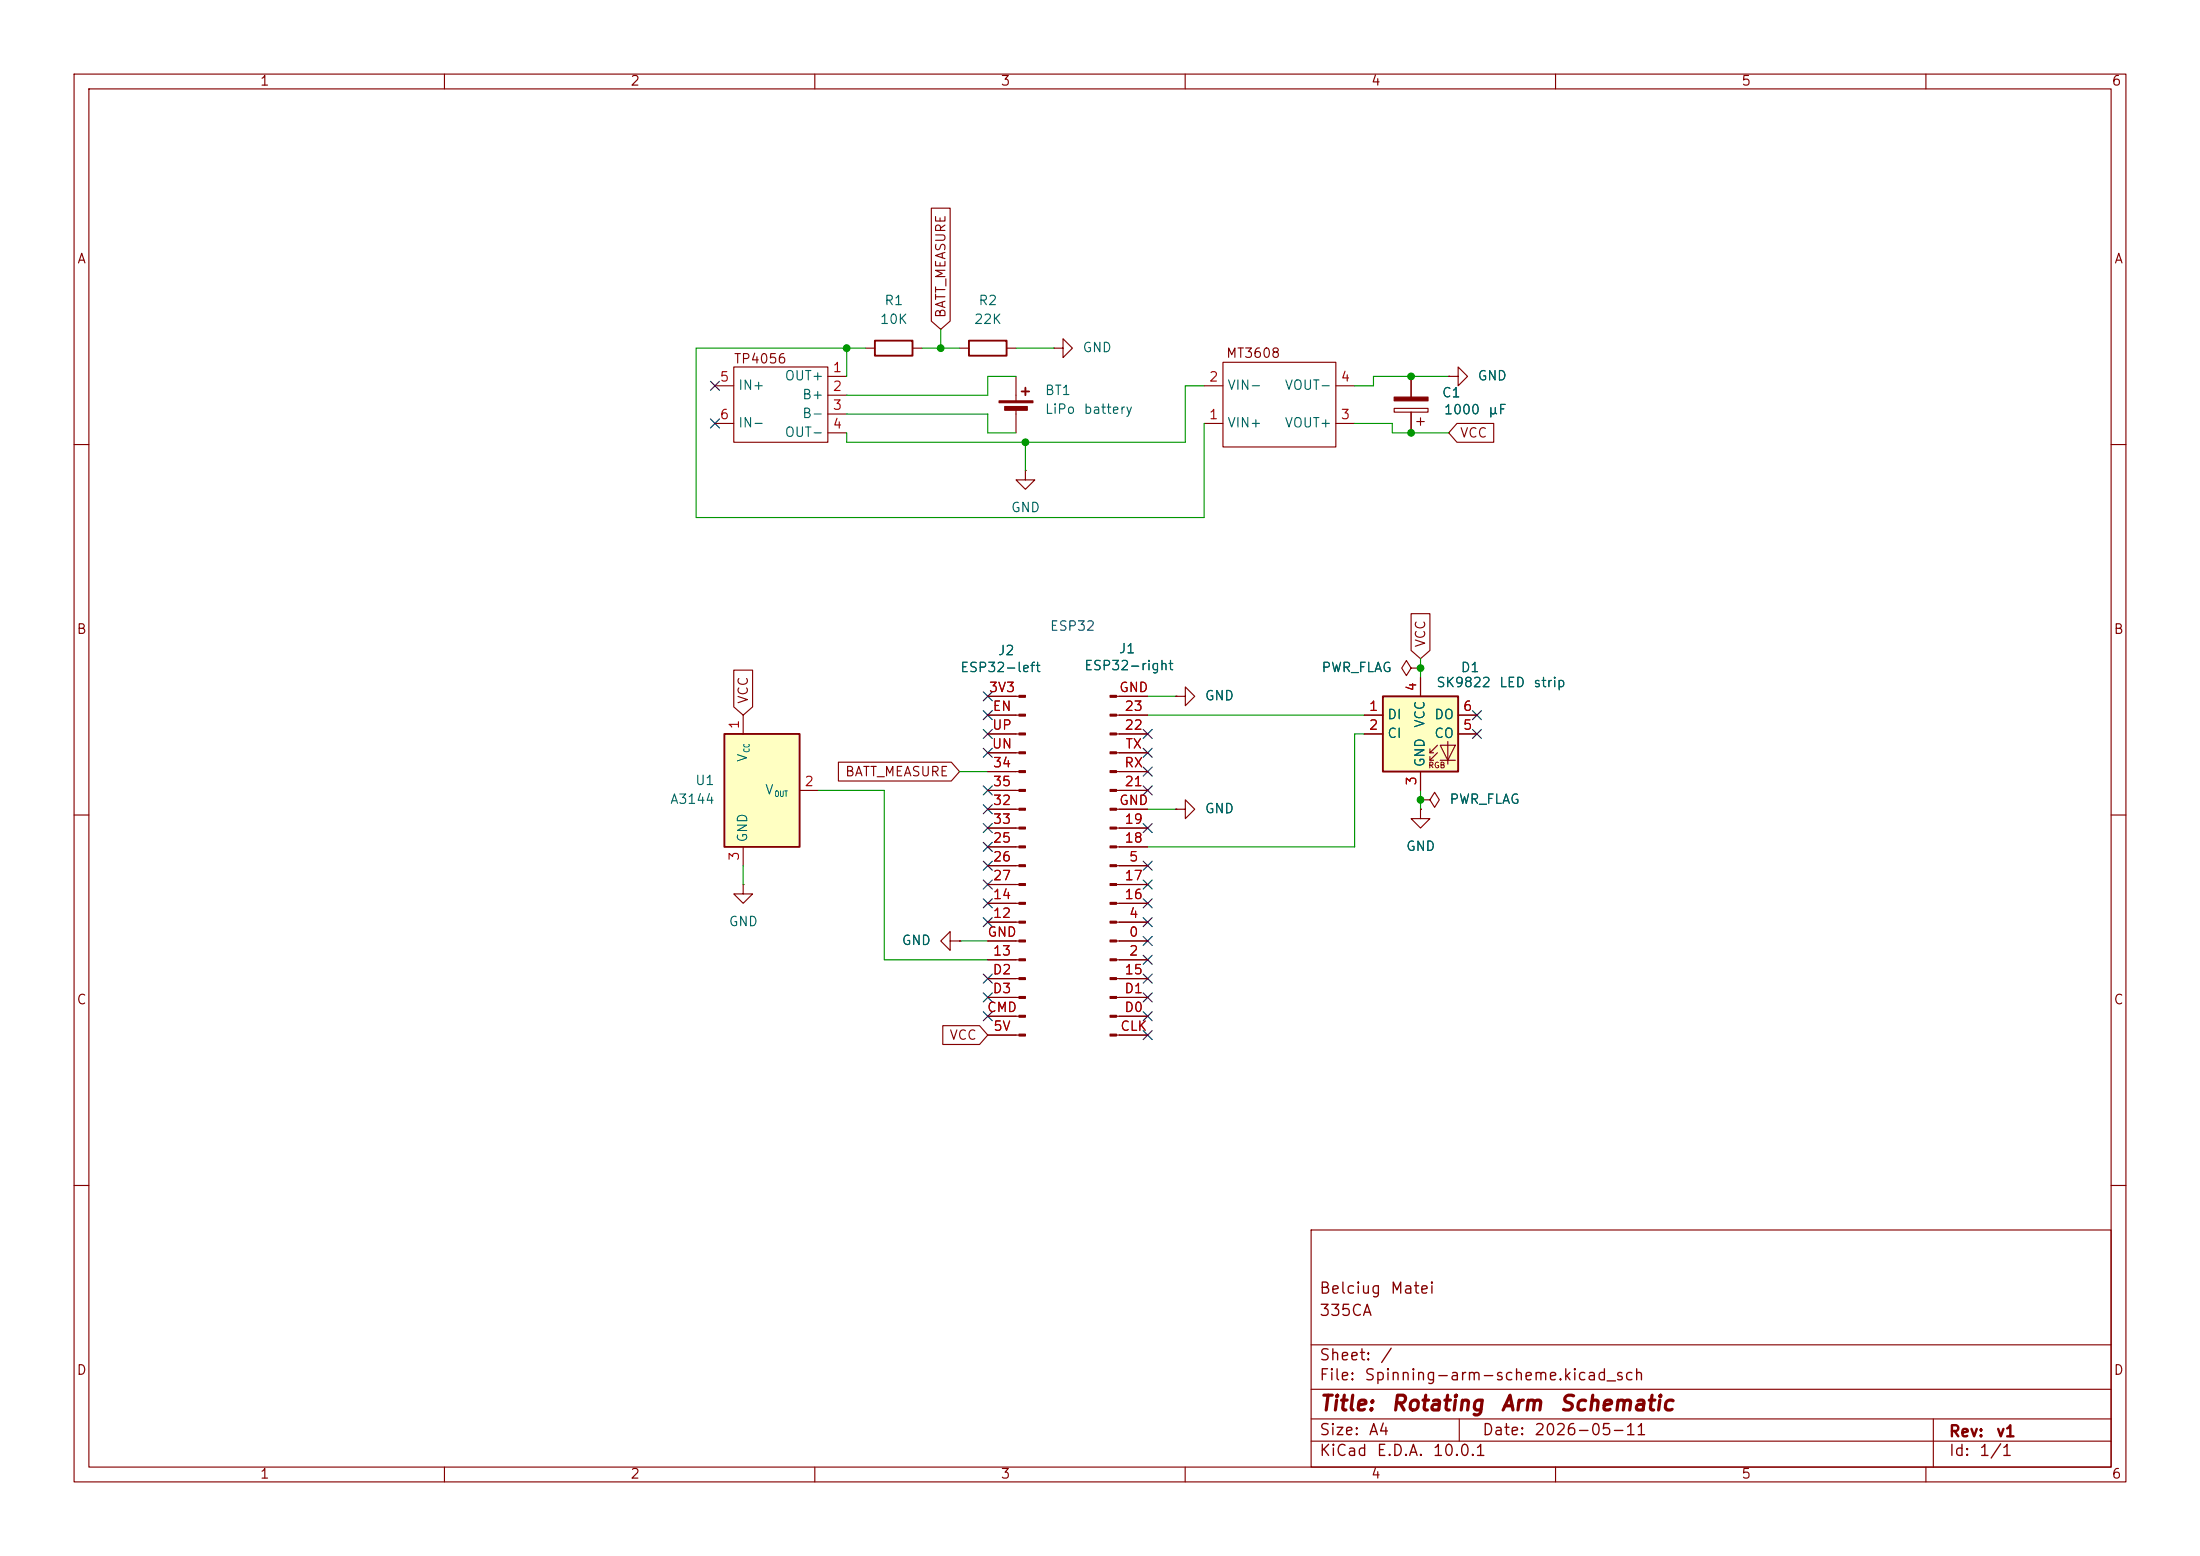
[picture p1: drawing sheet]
<svg xmlns="http://www.w3.org/2000/svg" width="297mm" height="210mm" viewBox="0 0 297 210" stroke-linecap="round" stroke-linejoin="round" font-family="sans-serif">
<g fill="none" stroke="#840000" stroke-width=".15">
<path d="M10 10h277v190h-277zM12 12h273v186h-273zM60 10v2M110 10v2M160 10v2M210 10v2M260 10v2M116.8 47h1.3M123.2 47h1.3M10 60h2M285 60h2M10 110h2"/>
<path d="M285 110h2M10 160h2M177 166h108v32h-108zM285 160h2M60 198v2M110 198v2M160 198v2M177 194.5h108M177 191.5h108M177 187.5h108M177 181.5h108M197 191.5v3"/>
<path d="M210 198v2M260 198v2M261 191.5v6.5"/>
</g>
<path d="M118.1 46h5.1v2h-5.1z" fill="none" stroke="#840000" stroke-width=".25"/>
<path d="M186.7 94h10.1v10.1h-10.1z" fill="#ffffc2"/>
<g fill="none" stroke="#840000" stroke-width=".15">
<path d="M162.6 57.2h2.5M162.6 52.1h2.5M165.1 48.9h15.2v11.4h-15.2zM180.3 57.2h2.6M180.3 52.1h2.6M184.1 96.5h2.6M184.1 99.1h2.6M191.8 91.4v2.6M196.8 96.5h2.6M196.8 99.1h2.6M191.8 109.2v1.3h1.2l-1.2 1.3-1.3-1.3h1.3M191.8 109.2h.1"/>
<path d="M191.8 104.1v2.6M193 101.6h.5M193 102.6h.5M194.1 100.6l-1.1 1v-.5M194.1 101.6l-1.1 1v-.5M194.4 100.6h2.1l-1 2zM194.4 102.6h2.1M195.5 100.1v3"/>
</g>
<path d="M186.7 94h10.1v10.1h-10.1z" fill="none" stroke="#840000" stroke-width=".25"/>
<path d="M97.8 99.1h10.1v15.2h-10.1z" fill="#ffffc2"/>
<path d="M130.8 46h5.1v2h-5.1zM137.9 52.8h1M138.4 52.3v1M97.8 99.1h10.1v15.2h-10.1z" fill="none" stroke="#840000" stroke-width=".25"/>
<g fill="none" stroke="#840000" stroke-width=".15">
<path d="M125.7 28.1h2.6v15.2l-1.3 1.2-1.3-1.2zM96.5 52.1h2.6M96.5 57.2h2.6M99.1 49.5h12.7v10.2h-12.7zM111.8 50.8h2.5M111.8 53.3h2.5M111.8 55.9h2.5M111.8 58.4h2.5M129.5 47h1.3M135.9 47h1.3M137.2 50.8v3.3M137.2 55.1v3.3"/>
<path d="M142.2 47h1.3v-1.3l1.3 1.3-1.3 1.3v-1.3M142.2 47h.1M188.2 55.1h4.6v.5h-4.6zM190.5 50.8v2.8M190.5 55.6v2.8M191.3 56.9h1M191.8 56.4v1M195.6 50.8h1.2v-1.3l1.3 1.3-1.3 1.3v-1.3M195.6 50.8h.1M196.7 57.1h5v2.6h-5l-1.1-1.3zM138.4 63.5v1.3h1.3l-1.3 1.2-1.2-1.2h1.2M138.4 63.5h.1"/>
<path d="M99.1 90.4h2.5v5l-1.3 1.1-1.2-1.1zM100.3 96.5v2.6M133.3 99.1h4.3M133.3 96.5h4.3M133.3 94h4.3M150.7 99.1h4.2M150.7 96.5h4.2M150.7 94h4.2M158.7 94h1.3v-1.3l1.3 1.3-1.3 1.3v-1.3M158.7 94h.1M184.1 99.1h2.6M184.1 96.5h2.6"/>
<path d="M190.5 82.8h2.5v5l-1.2 1.1-1.3-1.1zM190.5 90.2l-.6-1-.7 1 .7 1 .6-1h1.3M191.8 90.2h.1M191.8 91.4v2.6M196.8 99.1h2.6M196.8 96.5h2.6M100.3 119.4v1.3h1.3l-1.3 1.2-1.2-1.2h1.2M100.3 119.4h.1M100.3 114.3v2.5M107.9 106.7h2.6M113.2 102.9h15.2l1.1 1.2-1.1 1.3h-15.2zM133.3 106.7h4.3"/>
<path d="M133.3 119.4h4.3M133.3 116.8h4.3M133.3 114.3h4.3M133.3 111.8h4.3M133.3 109.2h4.3M133.3 104.1h4.3M133.3 101.6h4.3M150.7 106.7h4.2M150.7 119.4h4.2M150.7 116.8h4.2M150.7 114.3h4.2M150.7 111.8h4.2"/>
<path d="M150.7 109.2h4.2M150.7 104.1h4.2M150.7 101.6h4.2M158.7 109.2h1.3v-1.2l1.3 1.2-1.3 1.3v-1.3M158.7 109.2h.1M191.8 108h1.2l.7-1.1 .6 1.1-.6 1-.7-1M191.8 108h.1M191.8 109.2h.1M191.8 104.1v2.6M127.3 138.4h4.9l1.1 1.3-1.1 1.3h-4.9zM128.3 127v-1.3l-1.3 1.3 1.3 1.3v-1.3h1.2M129.5 127h.1"/>
<path d="M133.3 139.7h4.3M133.3 137.2h4.3M133.3 134.6h4.3M133.3 132.1h4.3M133.3 129.5h4.3M133.3 127h4.3M133.3 124.5h4.3M133.3 121.9h4.3M150.7 139.7h4.2M150.7 137.2h4.2M150.7 134.6h4.2M150.7 132.1h4.2"/>
<path d="M150.7 129.5h4.2M150.7 127h4.2M150.7 124.5h4.2M150.7 121.9h4.2"/>
</g>
<g fill="#840000" stroke="#840000" stroke-width=".15">
<path d="M137.6 139.6h.8v.2h-.8z"/>
<path d="M137.6 137h.8v.3h-.8z"/>
<path d="M137.6 134.5h.8v.2h-.8z"/>
<path d="M137.6 132h.8v.2h-.8z"/>
<path d="M137.6 129.4h.8v.3h-.8z"/>
<path d="M137.6 126.9h.8v.2h-.8z"/>
<path d="M137.6 124.3h.8v.3h-.8z"/>
<path d="M137.6 121.8h.8v.2h-.8z"/>
<path d="M137.6 119.3h.8v.2h-.8z"/>
<path d="M137.6 116.7h.8v.3h-.8z"/>
<path d="M137.6 114.2h.8v.2h-.8z"/>
<path d="M137.6 111.6h.8v.3h-.8z"/>
<path d="M137.6 109.1h.8v.2h-.8z"/>
<path d="M137.6 106.6h.8v.2h-.8z"/>
<path d="M137.6 104h.8v.3h-.8z"/>
<path d="M137.6 101.5h.8v.2h-.8z"/>
<path d="M137.6 98.9h.8v.3h-.8z"/>
<path d="M137.6 96.4h.8v.2h-.8z"/>
<path d="M137.6 93.9h.8v.2h-.8z"/>
<path d="M149.9 93.9h.8v.2h-.8z"/>
<path d="M149.9 96.4h.8v.2h-.8z"/>
<path d="M149.9 98.9h.8v.3h-.8z"/>
<path d="M149.9 101.5h.8v.2h-.8z"/>
<path d="M149.9 104h.8v.3h-.8z"/>
<path d="M149.9 106.6h.8v.2h-.8z"/>
<path d="M149.9 109.1h.8v.2h-.8z"/>
<path d="M149.9 111.6h.8v.3h-.8z"/>
<path d="M149.9 114.2h.8v.2h-.8z"/>
<path d="M149.9 116.7h.8v.3h-.8z"/>
<path d="M149.9 119.3h.8v.2h-.8z"/>
<path d="M149.9 121.8h.8v.2h-.8z"/>
<path d="M149.9 124.3h.8v.3h-.8z"/>
<path d="M149.9 126.9h.8v.2h-.8z"/>
<path d="M149.9 129.4h.8v.3h-.8z"/>
<path d="M149.9 132h.8v.2h-.8z"/>
<path d="M149.9 134.5h.8v.2h-.8z"/>
<path d="M149.9 137h.8v.3h-.8z"/>
<path d="M149.9 139.6h.8v.2h-.8z"/>
<path d="M188.2 53.6h4.6v.5h-4.6z"/>
<path d="M134.9 54.1h4.5v.3h-4.5z"/>
<path d="M135.6 54.9h3.1v.5h-3.1z"/>
</g>
<g fill="none" stroke="#009600" stroke-width=".15">
<path d="M114.3 55.9h19v2.5h3.9M114.3 47v3.8M116.8 47h-22.8v22.9h68.6v-12.7M124.5 47h5M127 44.5v2.5M137.2 50.8h-3.9v2.5h-19M137.2 47h5M138.4 59.7v3.8M162.6 52.1h-2.6v7.6h-45.7v-1.3M182.9 57.2h5.1v1.2h7.6M195.6 50.8h-10.2v1.3h-2.5M154.9 94h3.8"/>
<path d="M154.9 96.5h29.2M184.1 99.1h-1.2v15.2h-28M191.8 88.9v2.5M100.3 116.8v2.6M110.5 106.7h8.9v22.8h13.9M129.5 104.1h3.8M154.9 109.2h3.8M191.8 106.7v2.5M129.5 127h3.8"/>
</g>
<g fill="none" stroke="#000084" stroke-width=".15">
<path d="M95.9 56.5l1.2 1.3M95.9 51.5l1.2 1.2M97.1 56.5l-1.2 1.3M97.1 51.5l-1.2 1.2M132.7 98.5l1.3 1.2M132.7 93.4l1.3 1.2M132.7 95.9l1.3 1.2M134 98.5l-1.3 1.2M134 93.4l-1.3 1.2M134 95.9l-1.3 1.2M154.3 98.5l1.2 1.2M155.5 98.5l-1.2 1.2"/>
<path d="M198.8 98.5l1.2 1.2M198.8 95.9l1.2 1.2M200 98.5l-1.2 1.2M200 95.9l-1.2 1.2M132.7 101l1.3 1.2M132.7 108.6l1.3 1.2M132.7 106.1l1.3 1.2M132.7 116.2l1.3 1.2M132.7 118.8l1.3 1.2M132.7 113.7l1.3 1.2M132.7 111.2l1.3 1.2M134 101l-1.3 1.2"/>
<path d="M134 108.6l-1.3 1.2M134 106.1l-1.3 1.2M134 116.2l-1.3 1.2M134 118.8l-1.3 1.2M134 113.7l-1.3 1.2M134 111.2l-1.3 1.2M154.3 106.1l1.2 1.2M154.3 111.2l1.2 1.2M154.3 116.2l1.2 1.2M154.3 103.5l1.2 1.2M154.3 118.8l1.2 1.2M154.3 101l1.2 1.2"/>
<path d="M155.5 106.1l-1.2 1.2M155.5 111.2l-1.2 1.2M155.5 116.2l-1.2 1.2M155.5 103.5l-1.2 1.2M155.5 118.8l-1.2 1.2M155.5 101l-1.2 1.2M132.7 121.3l1.3 1.2M132.7 123.9l1.3 1.2M132.7 131.5l1.3 1.2M132.7 134l1.3 1.2M132.7 136.6l1.3 1.2M134 121.3l-1.3 1.2"/>
<path d="M134 123.9l-1.3 1.2M134 131.5l-1.3 1.2M134 134l-1.3 1.2M134 136.6l-1.3 1.2M154.3 128.9l1.2 1.2M154.3 123.9l1.2 1.2M154.3 121.3l1.2 1.2M154.3 136.6l1.2 1.2M154.3 126.4l1.2 1.2M154.3 134l1.2 1.2M154.3 139.1l1.2 1.2M154.3 131.5l1.2 1.2"/>
<path d="M155.5 128.9l-1.2 1.2M155.5 123.9l-1.2 1.2M155.5 121.3l-1.2 1.2M155.5 136.6l-1.2 1.2M155.5 126.4l-1.2 1.2M155.5 134l-1.2 1.2M155.5 139.1l-1.2 1.2M155.5 131.5l-1.2 1.2"/>
</g>
<g fill="#009600" stroke="#009600" stroke-width=".14">
<circle cx="191.8" cy="90.2" r=".46"/>
<circle cx="190.5" cy="58.4" r=".46"/>
<circle cx="190.5" cy="50.8" r=".46"/>
<circle cx="191.8" cy="108" r=".46"/>
<circle cx="114.3" cy="47" r=".46"/>
<circle cx="138.4" cy="59.7" r=".46"/>
<circle cx="127" cy="47" r=".46"/>
</g>
<g font-size="2" fill="#840000">
<text x="178" y="190.9">Title:</text>
<text x="187.7" y="190.9">Rotating</text>
<text x="202.5" y="190.9">Arm</text>
<text x="210.4" y="190.9">Schematic</text>
</g>
<g font-size="1.5" fill="#840000">
<text x="178" y="178">335CA</text>
<text x="178" y="175">Belciug</text>
<text x="187.6" y="175">Matei</text>
<text x="178" y="184">Sheet:</text>
<text x="186.2" y="184">/</text>
<text x="178" y="186.7">File:</text>
<text x="184.1" y="186.7">Spinning-arm-scheme.kicad_sch</text>
<text x="178" y="196.9">KiCad</text>
<text x="178" y="194.1">Size:</text>
<text x="184.7" y="194.1">A4</text>
<text x="185.7" y="196.9">E.D.A.</text>
<text x="193.3" y="196.9">10.0.1</text>
<text x="200" y="194.1">Date:</text>
<text x="207" y="194.1">2026-05-11</text>
<text x="263" y="194.3">Rev:</text>
<text x="263" y="196.9">Id:</text>
<text x="267.1" y="196.9">1/1</text>
<text x="269.4" y="194.3">v1</text>
</g>
<g font-size="1.3" fill="#840000">
<text x="35" y="11.9">1</text>
<text x="85" y="11.9">2</text>
<text x="135" y="11.9">3</text>
<text x="185" y="11.9">4</text>
<text x="235" y="11.9">5</text>
<text x="285" y="11.9">6</text>
<text x="10.3" y="35.9">A</text>
<text x="285.3" y="35.9">A</text>
<text x="128" y="43" transform="rotate(-90 128 43)">BATT_MEASURE</text>
<text x="99" y="49.4">TP4056</text>
<text x="165.4" y="48.6">MT3608</text>
<text x="197" y="59.4">VCC</text>
<text x="10.3" y="85.9">B</text>
<text x="192.7" y="87.5" transform="rotate(-90 192.7 87.5)">VCC</text>
<text x="285.3" y="85.9">B</text>
<text x="101.3" y="95.1" transform="rotate(-90 101.3 95.1)">VCC</text>
<text x="114" y="105.1">BATT_MEASURE</text>
<text x="10.3" y="135.9">C</text>
<text x="285.3" y="135.9">C</text>
<text x="128.1" y="140.7">VCC</text>
<text x="10.3" y="185.9">D</text>
<text x="285.3" y="185.9">D</text>
<text x="35" y="199.9">1</text>
<text x="85" y="199.9">2</text>
<text x="135" y="199.9">3</text>
<text x="185" y="199.9">4</text>
<text x="235" y="199.9">5</text>
<text x="285" y="199.9">6</text>
</g>
<g font-size="1.3" fill="#006464">
<text x="119.3" y="41.5">R1</text>
<text x="132" y="41.5">R2</text>
<text x="118.7" y="44">10K</text>
<text x="131.4" y="44">22K</text>
<text x="146.1" y="47.9">GND</text>
<text x="99.6" y="52.9">IN+</text>
<text x="105.8" y="51.7">OUT+</text>
<text x="141" y="53.6">BT1</text>
<text x="165.6" y="52.9">VIN-</text>
<text x="173.3" y="52.9">VOUT-</text>
<text x="194.6" y="53.9">C1</text>
<text x="199.4" y="51.7">GND</text>
<text x="99.6" y="58">IN-</text>
<text x="105.8" y="59.3">OUT-</text>
<text x="108.2" y="54.2">B+</text>
<text x="108.2" y="56.7">B-</text>
<text x="141" y="56.2">LiPo</text>
<text x="146.2" y="56.2">battery</text>
<text x="165.6" y="58">VIN+</text>
<text x="173.3" y="58">VOUT+</text>
<text x="194.8" y="56.2">1000</text>
<text x="200.8" y="56.2">µF</text>
<text x="136.4" y="69.4">GND</text>
<text x="134.6" y="88.7">J2</text>
<text x="151" y="88.5">J1</text>
<text x="129.5" y="91">ESP32-left</text>
<text x="146.3" y="90.8">ESP32-right</text>
<text x="162.6" y="94.8">GND</text>
<text x="178.3" y="91">PWR_FLAG</text>
<text x="193.8" y="93.1">SK9822</text>
<text x="197.1" y="91">D1</text>
<text x="202.3" y="93.1">LED</text>
<text x="206.9" y="93.1">strip</text>
<text x="187.2" y="97.4">DI</text>
<text x="187.2" y="99.9">CI</text>
<text x="192.6" y="98.3" transform="rotate(-90 192.6 98.3)">VCC</text>
<text x="193.5" y="99.9">CO</text>
<text x="193.5" y="97.4">DO</text>
<text x="93.8" y="106.3">U1</text>
<text x="101.2" y="102.9" transform="rotate(-90 101.2 102.9)">V</text>
<text x="103.2" y="107.5">V</text>
<text x="192.6" y="103.6" transform="rotate(-90 192.6 103.6)">GND</text>
<text x="90.4" y="108.8">A3144</text>
<text x="101.2" y="113.8" transform="rotate(-90 101.2 113.8)">GND</text>
<text x="162.6" y="110.1">GND</text>
<text x="195.6" y="108.8">PWR_FLAG</text>
<text x="189.7" y="115.2">GND</text>
<text x="98.3" y="125.3">GND</text>
<text x="121.6" y="127.9">GND</text>
</g>
<g font-size="1.3" fill="#a90000">
<text x="97.1" y="51.8">5</text>
<text x="112.3" y="50.5">1</text>
<text x="112.3" y="53.1">2</text>
<text x="163.1" y="51.8">2</text>
<text x="180.9" y="51.8">4</text>
<text x="97.1" y="56.9">6</text>
<text x="112.3" y="55.6">3</text>
<text x="112.3" y="58.2">4</text>
<text x="163.1" y="56.9">1</text>
<text x="180.9" y="56.9">3</text>
<text x="133.4" y="93.7">3V3</text>
<text x="151" y="93.7">GND</text>
<text x="191.5" y="93.4" transform="rotate(-90 191.5 93.4)">4</text>
<text x="100.1" y="98.5" transform="rotate(-90 100.1 98.5)">1</text>
<text x="133.8" y="101.3">UN</text>
<text x="133.9" y="98.8">UP</text>
<text x="133.9" y="96.3">EN</text>
<text x="151.7" y="98.8">22</text>
<text x="151.7" y="96.3">23</text>
<text x="151.8" y="101.3">TX</text>
<text x="184.7" y="96.3">1</text>
<text x="184.7" y="98.8">2</text>
<text x="197.4" y="98.8">5</text>
<text x="197.4" y="96.3">6</text>
<text x="108.5" y="106.4">2</text>
<text x="133.9" y="103.9">34</text>
<text x="133.9" y="106.4">35</text>
<text x="151.7" y="103.9">RX</text>
<text x="151.7" y="106.4">21</text>
<text x="191.5" y="106.1" transform="rotate(-90 191.5 106.1)">3</text>
<text x="133.9" y="109">32</text>
<text x="133.9" y="111.5">33</text>
<text x="151" y="109">GND</text>
<text x="151.7" y="111.5">19</text>
<text x="100.1" y="116.3" transform="rotate(-90 100.1 116.3)">3</text>
<text x="133.9" y="114">25</text>
<text x="133.9" y="116.6">26</text>
<text x="133.9" y="119.1">27</text>
<text x="151.7" y="119.1">17</text>
<text x="151.7" y="114">18</text>
<text x="152.3" y="116.6">5</text>
<text x="133.9" y="124.2">12</text>
<text x="133.9" y="121.7">14</text>
<text x="151.7" y="121.7">16</text>
<text x="152.3" y="124.2">4</text>
<text x="133.2" y="126.7">GND</text>
<text x="133.9" y="131.8">D2</text>
<text x="133.9" y="129.3">13</text>
<text x="151.7" y="131.8">15</text>
<text x="152.3" y="126.7">0</text>
<text x="152.3" y="129.3">2</text>
<text x="133.2" y="136.9">CMD</text>
<text x="133.9" y="134.4">D3</text>
<text x="151.7" y="136.9">D0</text>
<text x="151.7" y="134.4">D1</text>
<text x="134" y="139.4">5V</text>
<text x="151.1" y="139.4">CLK</text>
</g>
<text font-size="1.3" fill="#0000c2" x="141.7" y="85.4">ESP32</text>
<g font-size=".8" fill="#006464">
<text x="101.4" y="101.7" transform="rotate(-90 101.4 101.7)">CC</text>
<text x="104.5" y="107.7">OUT</text>
</g>
<text font-size=".8" fill="#840000" x="192.8" y="103.9">RGB</text>
</svg>
